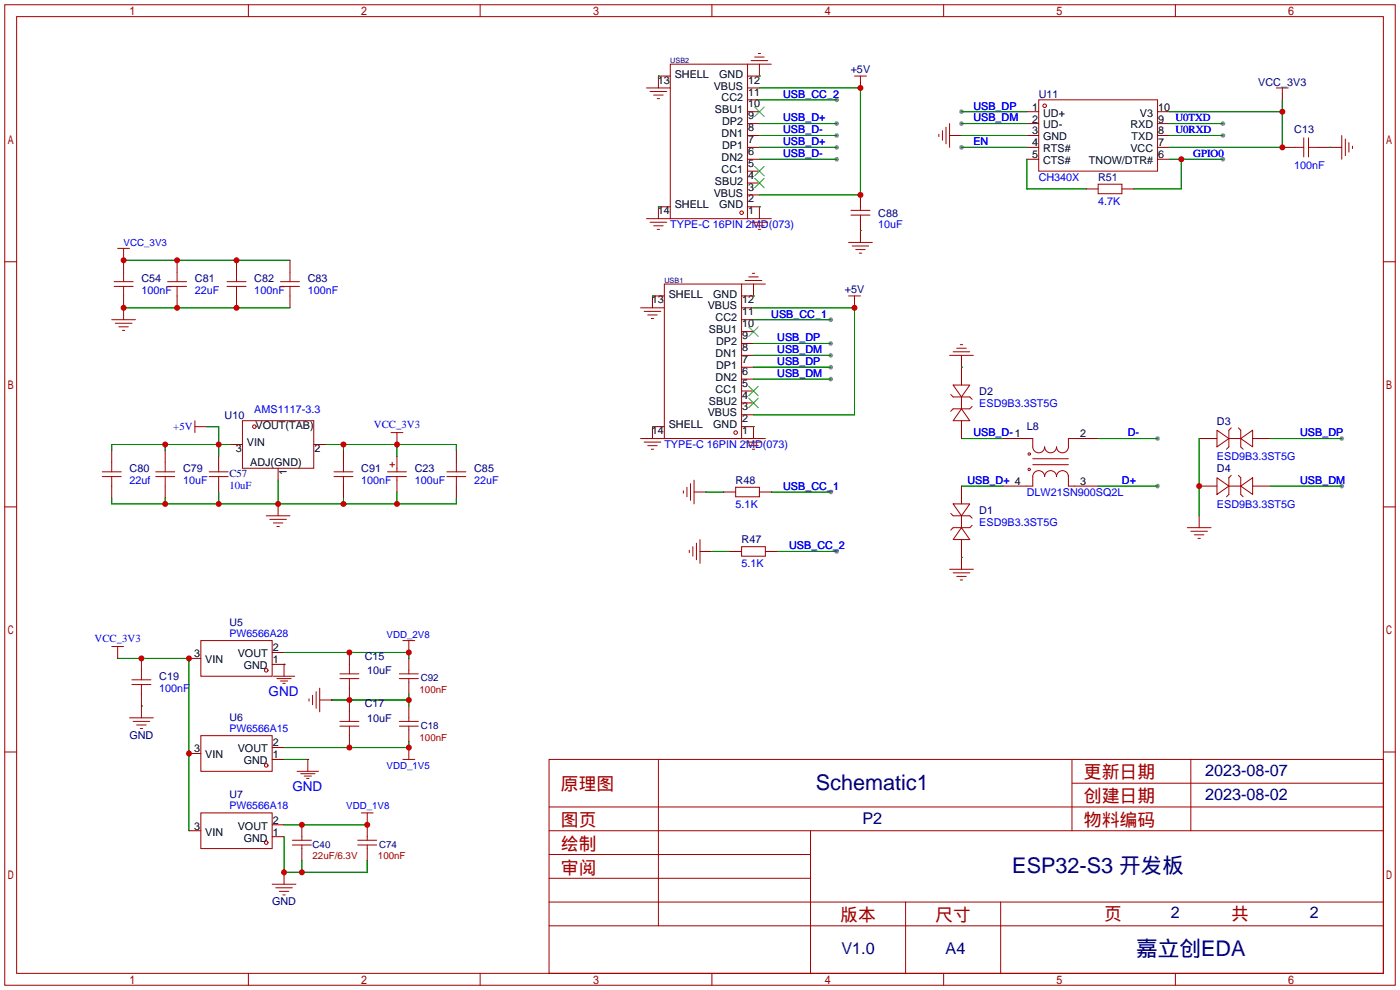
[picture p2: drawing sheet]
<svg xmlns="http://www.w3.org/2000/svg" width="299mm" height="212mm" viewBox="0 0 299 212" stroke-linecap="round" stroke-linejoin="round" font-family="sans-serif">
<g fill="#999">
<circle cx="177.5" cy="73.4" r=".51"/>
<circle cx="177.5" cy="75.9" r=".51"/>
<circle cx="177.5" cy="78.5" r=".51"/>
<circle cx="177.5" cy="81" r=".51"/>
<circle cx="177.5" cy="68.3" r=".51"/>
<circle cx="178.8" cy="26.4" r=".51"/>
<circle cx="178.8" cy="29" r=".51"/>
<circle cx="178.8" cy="31.5" r=".51"/>
<circle cx="178.8" cy="34" r=".51"/>
<circle cx="178.8" cy="21.3" r=".51"/>
<circle cx="177.5" cy="105.2" r=".51"/>
<circle cx="205.5" cy="23.9" r=".51"/>
<circle cx="205.5" cy="26.4" r=".51"/>
<circle cx="205.5" cy="31.5" r=".51"/>
<circle cx="261.4" cy="26.4" r=".51"/>
<circle cx="261.4" cy="29" r=".51"/>
<circle cx="261.4" cy="34" r=".51"/>
<circle cx="178.8" cy="117.9" r=".51"/>
<circle cx="247.4" cy="103.9" r=".51"/>
<circle cx="247.4" cy="93.7" r=".51"/>
<circle cx="286.8" cy="93.7" r=".51"/>
<circle cx="286.8" cy="103.9" r=".51"/>
</g>
<g fill="none" stroke="#a10000" stroke-width=".21">
<path d="M1 1h297.2v209.6h-297.2zM3.6 3.6h292.1v204.4h-292.1zM53.1 1v2.6M102.6 1v2.6M138.2 18.8h5.1M138.9 19.6h3.6M143.3 13.7h16.5v33h-16.5zM152.1 1v2.6M159.8 13.7h5M160.5 13h3.6M161.3 12.2h2M162.1 11.4h.5"/>
<path d="M182.6 16.3h2.6M183.9 16.3v1.2M201.7 1v2.6M251.2 1v2.6M272.8 18.8h2.5M274.1 18.8v1.3M139.7 20.3h2M140.5 21.1h.5M200.7 28.7v.5M201.4 27.9v2.1M202.2 27.2v3.5M202.9 26.4v5.1"/>
<path d="M222 21.3h25.4v15.3h-25.4zM234.7 39.4h5.1v2h-5.1zM276.6 31.5h2M278.6 29.5v4M279.7 29.5v4M279.7 31.5h2M286.8 29v5M287.5 29.7v3.6M288.3 30.5v2M289.1 31.2v.6M1 55.9h2.6M25.1 53.1h2.6"/>
<path d="M26.4 53.1v2.5M26.4 58.2v2M37.8 58.2v2M50.5 58.2v2M62 58.2v2M138.2 46.7h5.1M138.9 47.5h3.6M139.7 48.3h2M140.5 49h.5M159.3 59.9h3.5M159.8 46.7h5M160 59.2h2.1"/>
<path d="M160.5 47.5h3.6M160.8 58.4h.5M161.3 48.3h2M162.1 49h.5M181.4 51.8h5M181.9 46h4M181.9 45h4M182.1 52.6h3.6M182.9 53.3h2M183.6 54.1h.5M183.9 44.2v.8M183.9 46v.7"/>
<path d="M295.7 55.9h2.5M23.9 68.3h5.1M24.4 61.2h4M24.4 60.2h4M24.6 69.1h3.6M25.4 69.8h2M26.2 70.6h.5M26.4 61.2v2M26.4 65.8v2.5M35.8 61.2h4.1M35.8 60.2h4.1M37.8 61.2v2"/>
<path d="M48.5 61.2h4.1M48.5 60.2h4.1M50.5 61.2v2M59.9 61.2h4.1M59.9 60.2h4.1M62 61.2v2M136.9 65.8h5.1M137.7 66.5h3.5M138.4 67.3h2.1M139.2 68.1h.5M142 60.7h16.5v33h-16.5zM158.5 60.7h5.1"/>
<path d="M181.4 63.2h2.5M182.6 63.2v1.3M202.9 75.9h5.1M203.7 75.2h3.6M204.5 74.4h2M205.2 73.7h.5M23.9 98.8v2M35.3 98.8v2M41.7 91.2h2.5M41.7 89.9v2.6M51.8 89.9h15.3v10.2h-15.3zM73.4 98.8v2"/>
<path d="M83.3 99.3h1M83.6 92.5h2.5M83.8 98.8v1M84.8 92.5v2.5M97.5 98.8v2M136.9 93.7h5.1M137.7 94.5h3.5M138.4 95.2h2.1M139.2 96h.5M158.5 93.7h5.1M159.3 94.5h3.5M160 95.2h2.1"/>
<path d="M160.8 96h.5M203.2 84.3l.5 .5h3.6l.5 .5M203.7 82.3h3.6l-1.8 2.5zM205.5 87.4l1.8 2.5h-3.6zM205.5 84.8v2.6M207.8 86.9l-.5 .5h-3.6l-.5 .5M219.5 93.7h1.2v1.8a1.27 1.27 0 0 0 1.3 1.3 1.27 1.27 0 0 0 1.3-1.3 1.27 1.27 0 0 0 1.2 1.3 1.27 1.27 0 0 0 1.3-1.3 1.27 1.27 0 0 0 1.3 1.3 1.27 1.27 0 0 0 1.2-1.3v-1.8h1.3M220.7 99.3h7.6M220.7 98h7.6M260.1 91.9l2.5 1.8-2.5 1.8zM262.6 93.7h2.6M263.1 91.4l-.5 .5v3.6l-.5 .5"/>
<path d="M264.7 91.4l.5 .5v3.6l.5 .5M265.2 93.7l2.5-1.8v3.6zM1 108.3h2.6M21.8 101.9h4.1M21.8 100.8h4.1M23.9 101.9v2M33.3 101.9h4M33.3 100.8h4M35.3 101.9v2M44.7 101.9h4.1M44.7 100.8h4.1M46.7 100.1v.7"/>
<path d="M46.7 101.9v.7M56.9 110.2h5.1M57.7 111h3.5M58.4 111.8h2.1M59.2 112.5h.5M59.4 107.7v2.5M71.4 101.9h4M71.4 100.8h4M73.4 101.9v2M82.8 101.9h4.1M82.8 100.8h4.1M84.8 100.1v.7"/>
<path d="M84.8 101.9v.7M95.5 101.9h4.1M95.5 100.8h4.1M97.5 101.9v2M146 104.9v.5M146.8 104.1v2.1M147.3 117.6v.5M147.6 103.4v3.5M148.1 116.8v2.1M148.3 102.6v5.1M148.8 116.1v3.5M149.6 115.3v5.1"/>
<path d="M157.2 104.1h5.1v2.1h-5.1zM158.5 116.8h5.1v2.1h-5.1zM203.2 109.7l.5 .5h3.6l.5 .5M203.7 107.7h3.6l-1.8 2.5zM205.5 112.8l1.8 2.5h-3.6zM205.5 110.2v2.6M207.8 112.3l-.5 .5h-3.6l-.5 .5M228.3 101.9a1.27 1.27 0 0 0-1.2-1.3 1.27 1.27 0 0 0-1.3 1.3 1.27 1.27 0 0 0-1.3-1.3 1.27 1.27 0 0 0-1.2 1.3 1.27 1.27 0 0 0-1.3-1.3 1.27 1.27 0 0 0-1.3 1.3v2h-1.2M228.3 101.6v2.3h1.3M253.7 112.8h5.1M254.5 113.5h3.6M255.3 114.3h2"/>
<path d="M256 115.1h.5M260.1 102.1l2.5 1.8-2.5 1.8zM262.6 103.9h2.6M263.1 101.6l-.5 .5v3.6l-.5 .5M264.7 101.6l.5 .5v3.6l.5 .5M265.2 103.9l2.5-1.8v3.6zM295.7 108.3h2.5M23.9 138.2h2.5M25.1 138.2v2.5M42.9 136.9h15.3v7.6h-15.3zM86.1 136.9h2.5M87.4 136.9v2.5"/>
<path d="M202.9 121.7h5.1M203.7 122.4h3.6M204.5 123.2h2M205.2 124h.5M27.7 153.4h5.1M28.2 146.3h4.1M28.2 145.3h4.1M28.4 154.2h3.6M29.2 154.9h2M30 155.7h.5M30.2 143.3v2M30.2 146.3v2"/>
<path d="M42.9 157.2h15.3v7.6h-15.3zM58.4 144.5h4.6M59.2 145h3M59.9 145.5h1.6M60.5 146.1h.5M60.7 142v2.5M66 149.4v.5M66.8 148.6v2M67.6 147.8v3.6M68.3 149.6h2.6M68.3 147.1v5M72.6 154.2h4.1"/>
<path d="M72.6 155.2h4.1M72.6 145h4.1M72.6 144h4.1M74.7 142v2M74.7 145v2.1M74.7 152.1v2.1M74.7 155.2v2M85.3 154.2h4.1M85.3 155.2h4.1M85.3 145h4.1M85.3 144h4.1M87.4 143.3v.7"/>
<path d="M87.4 145v.8M87.4 153.4v.8M87.4 155.2v.8M87.4 159.8v2.5M1 160.7h2.6M42.9 173.7h15.3v7.7h-15.3zM62.5 179.6h4M63.5 164.8h4.6M64.3 165.4h3M64.5 178.8v.8M65 165.9h1.5M65.5 166.4h.5"/>
<path d="M65.8 162.3v2.5M76.5 179.6h4M77.2 173.7h2.6M78.5 173.7v2.6M78.5 178.8v.8M86.1 162.3h2.5M117.3 162.3h178.4v45.7h-178.4zM117.3 177.5h178.4M117.3 172.5h178.4M140.7 162.3v35.6M173.2 177.5v30.5M229.1 162.3v15.2"/>
<path d="M229.1 167.4h66.6M254.5 162.3v15.2M295.7 160.7h2.5M58.2 189h5M58.9 189.7h3.6M59.7 190.5h2M60.5 191.3h.5M62.5 180.6h4M64.5 180.6v.8M76.5 180.6h4M78.5 180.6v.8M117.3 182.6h55.9"/>
<path d="M117.3 197.9h178.4M117.3 192.8h178.4M117.3 187.7h55.9M193.5 192.8v15.2M213.9 192.8v15.2M53.1 208v2.6M102.6 208v2.6M152.1 208v2.6M201.7 208v2.6M251.2 208v2.6"/>
<circle cx="223.3" cy="22.6" r=".38"/>
<circle cx="158.5" cy="45.5" r=".38"/>
<circle cx="54.4" cy="91.2" r=".38"/>
<circle cx="157.2" cy="92.5" r=".38"/>
<circle cx="220" cy="97" r=".25"/>
<circle cx="220" cy="100.3" r=".25"/>
<circle cx="56.9" cy="143.3" r=".38"/>
<circle cx="56.9" cy="163.6" r=".38"/>
<circle cx="56.9" cy="180.1" r=".38"/>
</g>
<g fill="none" stroke="#008700" stroke-width=".21">
<path d="M140.7 16.3h.1M162.3 16.3h.1M162.3 18.8h21.6v22.9h-21.6M162.3 26.4h16.5M162.3 29h16.5M162.3 31.5h16.5M162.3 34h16.5M162.3 21.3h16.5M205.5 26.4h14M205.5 29h14M205.5 31.5h14M205.5 23.9h14"/>
<path d="M219.5 34v6.4h12.7M249.9 26.4h11.5M249.9 29h11.5M249.9 34h11.5M249.9 23.9h24.2M252.5 34v6.4h-10.2M274.1 21.3v10.2h-24.2M284.2 31.5h.1M26.4 55.6h35.6M140.7 44.2h.1M162.3 44.2h.1M183.9 49.3h.1"/>
<path d="M26.4 65.8h35.6M139.4 63.2h.1M161 63.2h.1M161 73.4h16.5M161 75.9h16.5M161 78.5h16.5M161 68.3h16.5M161 65.8h21.6v22.8h-21.6M205.5 78.5h.1M35.3 95v1.3M44.2 91.2h2.5v6.3M49.3 95h-25.4v1.3"/>
<path d="M69.6 95h27.9v1.3M73.4 95v1.3M84.8 95v2.5M139.4 91.2h.1M161 91.2h.1M161 81h16.5M205.5 93.7h8.9M234.7 93.7h12.7M256.3 93.7v16.5M271.5 93.7h15.3M23.9 106.4v1.3h73.6v-1.3M35.3 106.4v1.3"/>
<path d="M46.7 105.2v2.5M59.4 102.6v5.1M73.4 106.4v1.3M84.8 105.2v2.5M150.9 105.2h3.8M152.1 117.9h3.9M164.8 105.2h12.7M166.1 117.9h12.7M205.5 119.1h.1M205.5 103.9h8.9M234.7 103.9h12.7M271.5 103.9h15.3"/>
<path d="M60.7 139.4h26.7v1.3M25.1 140.7h15.3v36.8M30.2 150.9h.1M60.7 142h.1M70.9 149.6h16.5M87.4 148.3v2.6M87.4 158.5v1.3h-26.7M60.7 178.8v7.6h17.8v-2.5M60.7 176.3h17.8M60.7 162.3h5.1M64.5 183.9v2.5"/>
</g>
<g fill="none" stroke="#870000" stroke-width=".21">
<path d="M143.3 16.3h-2.6v2.5M159.8 18.8h2.5M162.3 13.7v2.6h-2.5M183.9 17.5v1.3M159.8 39.1h2.5M159.8 36.6h2.5M159.8 34h2.5M159.8 31.5h2.5M159.8 29h2.5M159.8 26.4h2.5M159.8 23.9h2.5M159.8 21.3h2.5"/>
<path d="M202.9 29h2.6M219.5 34h2.5M219.5 31.5h2.5M219.5 29h2.5M219.5 26.4h2.5M219.5 23.9h2.5M247.4 34h2.5M247.4 31.5h2.5M247.4 29h2.5M247.4 26.4h2.5M247.4 23.9h2.5M274.1 31.5h2.5"/>
<path d="M274.1 20.1v1.2M281.7 31.5h5.1M26.4 55.6h.1M26.4 55.6v2.6M37.8 55.6v2.6M50.5 55.6v2.6M62 55.6v2.6M143.3 44.2h-2.6v2.5M159.8 44.2h2.5v2.5M159.8 41.7h2.5M183.9 41.7v2.5M183.9 46.7v5.1"/>
<path d="M232.2 40.4h2.5M239.8 40.4h2.5M26.4 65.8h.1M26.4 63.2v2.6M37.8 63.2v2.6M50.5 63.2v2.6M62 63.2v2.6M142 63.2h-2.6v2.6M158.5 78.5h2.5M158.5 75.9h2.5M158.5 73.4h2.5M158.5 70.9h2.5"/>
<path d="M158.5 68.3h2.5M158.5 65.8h2.5M161 60.7v2.5h-2.5M182.6 64.5v1.3M205.5 75.9v6.4M23.9 96.3v2.5M35.3 96.3v2.5M44.2 91.2h.1M46.7 97.5v2.6M49.3 95h2.5M67.1 95h2.5M73.4 96.3v2.5"/>
<path d="M84.8 95h.1M84.8 97.5v2.6M97.5 96.3v2.5M142 91.2h-2.6v2.5M158.5 91.2h2.5v2.5M158.5 88.6h2.5M158.5 86.1h2.5M158.5 83.6h2.5M158.5 81h2.5M205.5 89.9v3.8M214.4 93.7h5.1M229.6 93.7h5.1"/>
<path d="M256.3 93.7h3.8M267.7 93.7h3.8M23.9 103.9v2.5M35.3 103.9v2.5M46.7 102.6v2.6M59.4 107.7h.1M59.4 100.1v2.5M73.4 103.9v2.5M84.8 102.6v2.6M97.5 103.9v2.5M148.3 105.2h2.6M149.6 117.9h2.5"/>
<path d="M154.7 105.2h2.5M156 117.9h2.5M162.3 105.2h2.5M163.6 117.9h2.5M205.5 103.9v3.8M205.5 115.3v6.4M214.4 103.9h5.1M229.6 103.9h5.1M256.3 103.9h3.8M256.3 110.2v2.6M267.7 103.9h3.8M58.2 139.4h2.5"/>
<path d="M74.7 139.4v2.6M87.4 139.4h.1M25.1 140.7h.1M30.2 140.7v2.6M30.2 148.3v5.1M40.4 140.7h2.5M58.2 159.8h2.5M58.2 142h2.5M60.7 142h.1M70.9 149.6h.1M74.7 147.1v5M74.7 157.2v2.6"/>
<path d="M87.4 159.8h.1M87.4 140.7v2.6M87.4 145.8v2.5M87.4 150.9v2.5M87.4 156v2.5M40.4 177.5h2.5M40.4 161h2.5M58.2 178.8h2.5M58.2 176.3h2.5M58.2 162.3h2.5M64.5 176.3v2.5M65.8 162.3h.1"/>
<path d="M78.5 176.3h.1M78.5 176.3v2.5M60.7 186.4v2.6M64.5 181.4v2.5M78.5 181.4v2.5"/>
</g>
<path d="M161.3 38.1l2 2M161.3 35.6l2 2M161.3 22.9l2 2M163.3 38.1l-2 2M163.3 35.6l-2 2M163.3 22.9l-2 2M160 69.8l2.1 2.1M162.1 69.8l-2.1 2.1M160 85.1l2.1 2M160 82.5l2.1 2.1M162.1 85.1l-2.1 2M162.1 82.5l-2.1 2.1" fill="none" stroke="#3c3" stroke-width=".21"/>
<g fill="#c00">
<circle cx="60.7" cy="186.4" r=".63"/>
<circle cx="64.5" cy="186.4" r=".63"/>
<circle cx="64.5" cy="176.3" r=".63"/>
<circle cx="78.5" cy="176.3" r=".63"/>
<circle cx="40.4" cy="161" r=".63"/>
<circle cx="40.4" cy="140.7" r=".63"/>
<circle cx="30.2" cy="140.7" r=".63"/>
<circle cx="87.4" cy="149.6" r=".63"/>
<circle cx="74.7" cy="149.6" r=".63"/>
<circle cx="74.7" cy="139.4" r=".63"/>
<circle cx="87.4" cy="139.4" r=".63"/>
<circle cx="74.7" cy="159.8" r=".63"/>
<circle cx="87.4" cy="159.8" r=".63"/>
<circle cx="73.4" cy="107.7" r=".63"/>
<circle cx="84.8" cy="107.7" r=".63"/>
<circle cx="59.4" cy="107.7" r=".63"/>
<circle cx="46.7" cy="107.7" r=".63"/>
<circle cx="35.3" cy="107.7" r=".63"/>
<circle cx="46.7" cy="95" r=".63"/>
<circle cx="35.3" cy="95" r=".63"/>
<circle cx="73.4" cy="95" r=".63"/>
<circle cx="84.8" cy="95" r=".63"/>
<circle cx="182.6" cy="65.8" r=".63"/>
<circle cx="183.9" cy="41.7" r=".63"/>
<circle cx="183.9" cy="18.8" r=".63"/>
<circle cx="274.1" cy="23.9" r=".63"/>
<circle cx="274.1" cy="31.5" r=".63"/>
<circle cx="252.5" cy="34" r=".63"/>
<circle cx="37.8" cy="65.8" r=".63"/>
<circle cx="26.4" cy="65.8" r=".63"/>
<circle cx="50.5" cy="65.8" r=".63"/>
<circle cx="37.8" cy="55.6" r=".63"/>
<circle cx="26.4" cy="55.6" r=".63"/>
<circle cx="50.5" cy="55.6" r=".63"/>
<circle cx="256.3" cy="103.9" r=".63"/>
</g>
<g font-size="4.6" fill="#000080">
<text x="174.4" y="168.8">Schematic1</text>
<text x="216.3" y="186.6">ESP32-S3 开发板</text>
<text x="242.8" y="204.3">嘉立创EDA</text>
</g>
<g font-size="3.8" fill="#a00000">
<text x="231.6" y="166.4">更新日期</text>
<text x="119.9" y="168.9">原理图</text>
<text x="231.6" y="171.5">创建日期</text>
<text x="119.9" y="176.5">图页</text>
<text x="231.6" y="176.5">物料编码</text>
<text x="119.9" y="181.6">绘制</text>
<text x="119.9" y="186.7">审阅</text>
<text x="179.6" y="196.9">版本</text>
<text x="199.9" y="196.9">尺寸</text>
<text x="236" y="196.6">页</text>
<text x="263.1" y="196.6">共</text>
</g>
<g font-size="3.5" fill="#000080">
<text x="257.6" y="165.9">2023-08-07</text>
<text x="257.6" y="171">2023-08-02</text>
<text x="184.3" y="176">P2</text>
<text x="250.2" y="196.1">2</text>
<text x="280" y="196.1">2</text>
<text x="179.8" y="204">V1.0</text>
<text x="202.1" y="204">A4</text>
</g>
<g font-size="2.9" fill="#00f">
<text x="57.4" y="148.6">GND</text>
<text x="62.5" y="169">GND</text>
</g>
<g font-size="2.3">
<text x="140.6" y="17.9">13</text>
<text x="144.2" y="16.6">SHELL</text>
<text x="153.7" y="16.6">GND</text>
<text x="159.9" y="17.9">12</text>
<text x="152.5" y="19.1">VBUS</text>
<text x="154.2" y="21.7">CC2</text>
<text x="159.9" y="23">10</text>
<text x="159.9" y="20.4">11</text>
<text x="220.6" y="23.6">1</text>
<text x="247.5" y="23.6">10</text>
<text x="152.8" y="24.2">SBU1</text>
<text x="154.2" y="29.3">DN1</text>
<text x="154.3" y="26.8">DP2</text>
<text x="159.9" y="28">8</text>
<text x="159.9" y="25.5">9</text>
<text x="220.6" y="26.2">2</text>
<text x="220.6" y="28.7">3</text>
<text x="222.9" y="24.9">UD+</text>
<text x="222.9" y="27.5">UD-</text>
<text x="222.9" y="30">GND</text>
<text x="241.6" y="27.5">RXD</text>
<text x="241.8" y="30">TXD</text>
<text x="243.6" y="24.9">V3</text>
<text x="247.5" y="28.7">8</text>
<text x="247.5" y="26.2">9</text>
<text x="154.2" y="34.4">DN2</text>
<text x="154.3" y="31.8">DP1</text>
<text x="159.9" y="35.7">5</text>
<text x="159.9" y="33.1">6</text>
<text x="159.9" y="30.6">7</text>
<text x="220.6" y="31.3">4</text>
<text x="220.6" y="33.8">5</text>
<text x="222.9" y="32.5">RTS#</text>
<text x="222.9" y="35.1">CTS#</text>
<text x="232.7" y="35.1">TNOW/DTR#</text>
<text x="241.6" y="32.5">VCC</text>
<text x="247.5" y="33.8">6</text>
<text x="247.5" y="31.3">7</text>
<text x="152.8" y="39.5">SBU2</text>
<text x="154.2" y="36.9">CC1</text>
<text x="159.9" y="40.7">3</text>
<text x="159.9" y="38.2">4</text>
<text x="140.6" y="45.8">14</text>
<text x="144.2" y="44.5">SHELL</text>
<text x="152.5" y="42">VBUS</text>
<text x="153.7" y="44.5">GND</text>
<text x="159.9" y="45.8">1</text>
<text x="159.9" y="43.3">2</text>
<text x="139.3" y="64.9">13</text>
<text x="142.9" y="63.6">SHELL</text>
<text x="152.4" y="63.6">GND</text>
<text x="158.6" y="64.9">12</text>
<text x="151.3" y="66.1">VBUS</text>
<text x="151.5" y="71.2">SBU1</text>
<text x="152.9" y="68.7">CC2</text>
<text x="158.6" y="69.9">10</text>
<text x="158.6" y="67.4">11</text>
<text x="152.9" y="76.3">DN1</text>
<text x="153.1" y="73.8">DP2</text>
<text x="158.6" y="77.6">7</text>
<text x="158.6" y="75">8</text>
<text x="158.6" y="72.5">9</text>
<text x="152.9" y="83.9">CC1</text>
<text x="152.9" y="81.4">DN2</text>
<text x="153.1" y="78.8">DP1</text>
<text x="158.6" y="82.6">5</text>
<text x="158.6" y="80.1">6</text>
<text x="151.3" y="89">VBUS</text>
<text x="151.5" y="86.5">SBU2</text>
<text x="158.6" y="87.7">3</text>
<text x="158.6" y="85.2">4</text>
<text x="52.8" y="95.3">VIN</text>
<text x="54.6" y="91.8">VOUT(TAB)</text>
<text x="139.3" y="92.8">14</text>
<text x="142.9" y="91.5">SHELL</text>
<text x="152.4" y="91.5">GND</text>
<text x="158.6" y="92.8">1</text>
<text x="158.6" y="90.3">2</text>
<text x="230.9" y="93.5">2</text>
<text x="50.4" y="96.6">3</text>
<text x="53.5" y="99.6">ADJ(GND)</text>
<text x="61.3" y="101.5" transform="rotate(-90 61.3 101.5)">1</text>
<text x="67.2" y="96.6">2</text>
<text x="230.9" y="103.7">3</text>
<text x="41.5" y="140.5">3</text>
<text x="43.9" y="141.8">VIN</text>
<text x="50.8" y="140.5">VOUT</text>
<text x="52.1" y="143">GND</text>
<text x="58.3" y="141.8">1</text>
<text x="58.3" y="139.2">2</text>
<text x="41.5" y="160.8">3</text>
<text x="50.8" y="160.8">VOUT</text>
<text x="58.3" y="159.5">2</text>
<text x="43.9" y="162.1">VIN</text>
<text x="52.1" y="163.3">GND</text>
<text x="58.3" y="162.1">1</text>
<text x="41.5" y="177.3">3</text>
<text x="43.9" y="178.6">VIN</text>
<text x="50.8" y="177.3">VOUT</text>
<text x="52.1" y="179.9">GND</text>
<text x="58.3" y="178.6">1</text>
<text x="58.3" y="176">2</text>
</g>
<g font-size="2.3" fill="#000080">
<text x="181.8" y="15.7">+5V</text>
<text x="222" y="20.9">U11</text>
<text x="268.9" y="18.3">VCC_3V3</text>
<text x="276.6" y="28.5">C13</text>
<text x="234.7" y="38.7">R51</text>
<text x="187.7" y="46.3">C88</text>
<text x="30.2" y="60.2">C54</text>
<text x="41.7" y="60.2">C81</text>
<text x="54.4" y="60.2">C82</text>
<text x="65.8" y="60.2">C83</text>
<text x="180.5" y="62.7">+5V</text>
<text x="48" y="89.5">U10</text>
<text x="209.3" y="84.4">D2</text>
<text x="219.5" y="92">L8</text>
<text x="260.1" y="90.7">D3</text>
<text x="27.7" y="100.9">C80</text>
<text x="39.1" y="100.9">C79</text>
<text x="49" y="101.9">C57</text>
<text x="77.2" y="100.9">C91</text>
<text x="88.6" y="100.9">C23</text>
<text x="101.3" y="100.9">C85</text>
<text x="260.1" y="100.9">D4</text>
<text x="157.2" y="103.4">R48</text>
<text x="209.3" y="109.8">D1</text>
<text x="158.5" y="116.1">R47</text>
<text x="78" y="141">C15</text>
<text x="34" y="145.3">C19</text>
<text x="78.5" y="144">10uF</text>
<text x="78" y="151.2">C17</text>
<text x="78.5" y="154.2">10uF</text>
<text x="27.7" y="157.9">GND</text>
<text x="58.1" y="193.5">GND</text>
</g>
<g font-size="2.3" fill="#00f">
<text x="167.4" y="20.9">USB_CC_2</text>
<text x="208" y="23.4">USB_DP</text>
<text x="167.4" y="26">USB_D+</text>
<text x="167.4" y="28.5">USB_D-</text>
<text x="208" y="26">USB_DM</text>
<text x="251.2" y="26">U0TXD</text>
<text x="251.2" y="28.5">U0RXD</text>
<text x="167.4" y="31">USB_D+</text>
<text x="167.4" y="33.6">USB_D-</text>
<text x="208" y="31">EN</text>
<text x="255" y="33.6">GPIO0</text>
<text x="222" y="38.7">CH340X</text>
<text x="276.6" y="36.1">100nF</text>
<text x="234.7" y="43.7">4.7K</text>
<text x="143.3" y="48.8">TYPE-C 16PIN 2MD(073)</text>
<text x="187.7" y="48.8">10uF</text>
<text x="30.2" y="62.8">100nF</text>
<text x="41.7" y="62.8">22uF</text>
<text x="54.4" y="62.8">100nF</text>
<text x="65.8" y="62.8">100nF</text>
<text x="164.8" y="67.9">USB_CC_1</text>
<text x="166.1" y="72.9">USB_DP</text>
<text x="166.1" y="75.5">USB_DM</text>
<text x="166.1" y="78">USB_DP</text>
<text x="166.1" y="80.6">USB_DM</text>
<text x="54.4" y="88.2">AMS1117-3.3</text>
<text x="209.3" y="86.9">ESD9B3.3ST5G</text>
<text x="37" y="92">+5V</text>
<text x="79.9" y="91.5">VCC_3V3</text>
<text x="142" y="95.8">TYPE-C 16PIN 2MD(073)</text>
<text x="208" y="93.3">USB_D- 1</text>
<text x="241" y="93.3">D-</text>
<text x="277.9" y="93.3">USB_DP</text>
<text x="260.1" y="98.3">ESD9B3.3ST5G</text>
<text x="27.7" y="103.4">22uf</text>
<text x="39.1" y="103.4">10uF</text>
<text x="49" y="104.4">10uF</text>
<text x="77.2" y="103.4">100nF</text>
<text x="88.6" y="103.4">100uF</text>
<text x="101.3" y="103.4">22uF</text>
<text x="167.4" y="104.7">USB_CC_1</text>
<text x="206.8" y="103.4">USB_D+ 4</text>
<text x="219.5" y="106">DLW21SN900SQ2L</text>
<text x="239.8" y="103.4">D+</text>
<text x="277.9" y="103.4">USB_DM</text>
<text x="157.2" y="108.5">5.1K</text>
<text x="209.3" y="112.3">ESD9B3.3ST5G</text>
<text x="260.1" y="108.5">ESD9B3.3ST5G</text>
<text x="168.7" y="117.4">USB_CC_2</text>
<text x="158.5" y="121.2">5.1K</text>
<text x="20.2" y="137.2">VCC_3V3</text>
<text x="34" y="147.9">100nF</text>
</g>
<g font-size="2.2" fill="#000080">
<text x="49" y="133.7">U5</text>
<text x="49" y="154.1">U6</text>
<text x="49" y="170.6">U7</text>
</g>
<g font-size="2.2" fill="#00f">
<text x="49" y="136">PW6566A28</text>
<text x="49" y="156.4">PW6566A15</text>
<text x="49" y="172.9">PW6566A18</text>
</g>
<g font-size="2.1" fill="#00f">
<text x="26.4" y="52.7">VCC_3V3</text>
<text x="82.6" y="136.3">VDD_2V8</text>
<text x="82.6" y="164.4">VDD_1V5</text>
<text x="74" y="172.9">VDD_1V8</text>
</g>
<g font-size="2.1" fill="#a00000">
<text x="89.7" y="148.1">100nF</text>
<text x="89.7" y="158.3">100nF</text>
<text x="66.8" y="183.7">22uF/6.3V</text>
<text x="80.8" y="183.7">100nF</text>
</g>
<g font-size="2.1" fill="#000080">
<text x="89.9" y="145.6">C92</text>
<text x="89.9" y="155.7">C18</text>
<text x="66.8" y="181.1">C40</text>
<text x="81" y="181.1">C74</text>
</g>
<g font-size="1.6" fill="#000080">
<text x="143.3" y="13.4">USB2</text>
<text x="142" y="60.4">USB1</text>
</g>
</svg>
